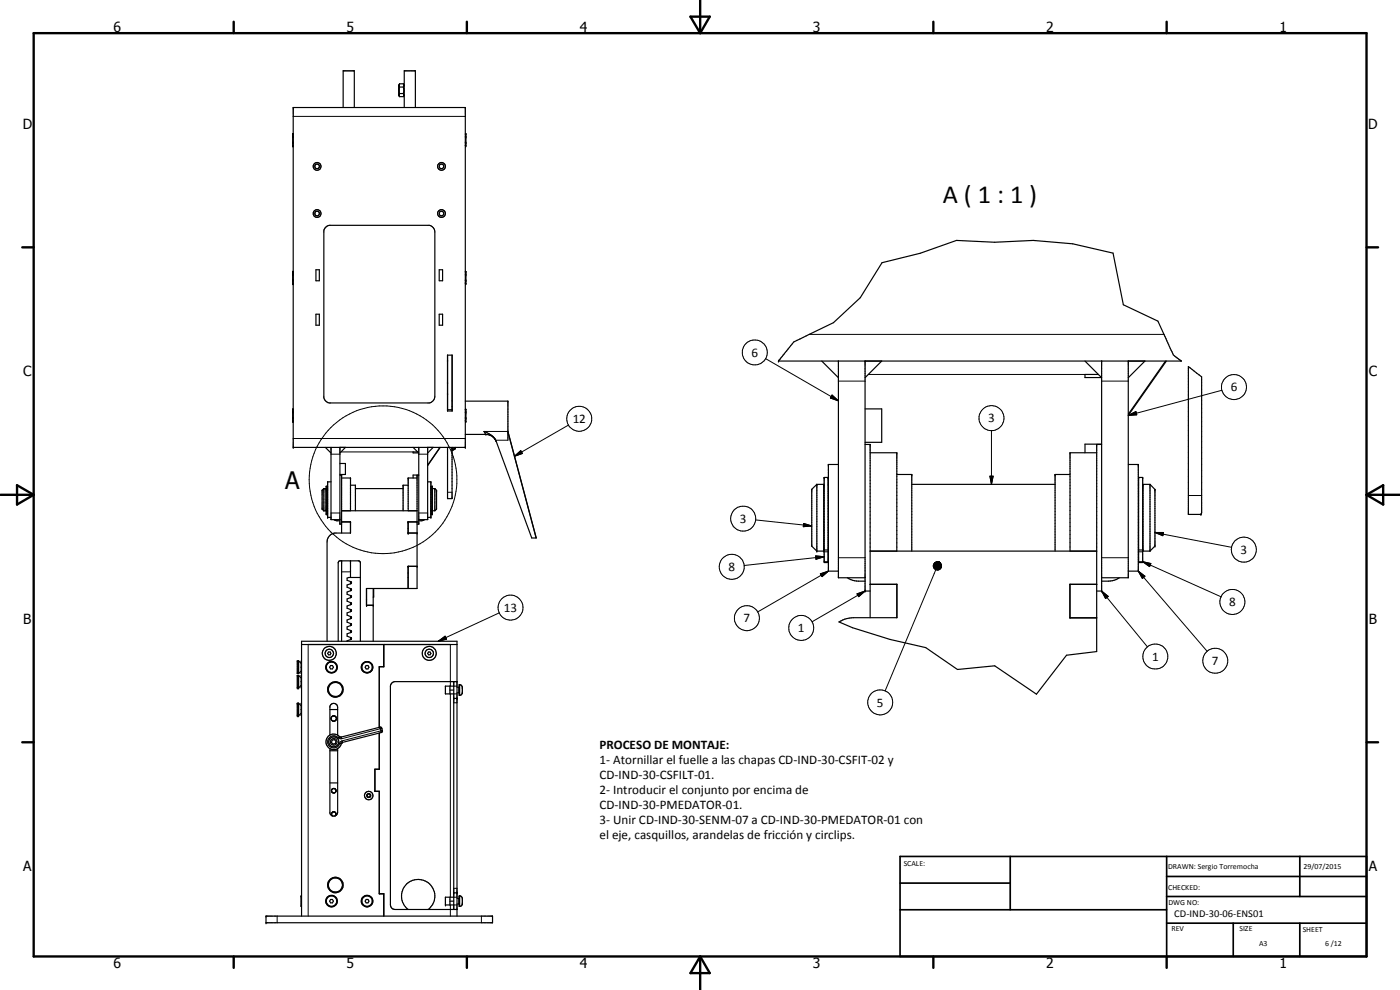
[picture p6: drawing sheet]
<svg xmlns="http://www.w3.org/2000/svg" width="420mm" height="297mm" viewBox="0 0 420 297" stroke-linecap="round" stroke-linejoin="round" font-family="sans-serif">
<g fill="none" stroke="#000" stroke-width=".35">
<path d="M88 32.3h51.6v101.9h-51.6zM103 32.3v-11h3.3v11M119.9 25.1l-.2 .5v3l.2 .4M119.9 26.1v2M119.9 25.1v1M119.9 28.1v.9M119.9 25.1h1.2M119.9 26.1h1.2M119.9 28.1h1.2M119.9 29h1.2M121.1 25.1l.1 .6-.1 .4M121.1 26.1l.1 1-.1 1"/>
<path d="M121.1 28.1l.1 .4-.1 .5M121.1 25.1l.2 .5M121.3 32.3v-11h3.4v11M121.3 28.6l-.2 .4M87.9 40.9h.1M87.9 41.2h.1M87.9 42.7h.1M87.9 43h.1M87.9 40.1v3.6M87.9 41.1h.1M87.9 40.9l.1 .1M87.9 40.1l.1 .2"/>
<path d="M88 43.6l-.1 .1M88 42.8l-.1 .1M139.6 40.3l.2-.2v3.6l-.2-.1M139.6 41.1h.1M139.6 42.7h.1M139.6 42.8l.1 .1M139.7 40.9v.2M139.7 42.7v.2M139.7 42.9l.1 .1M139.7 41.1l.1 .1M139.7 40.9l-.1 .1M139.8 42.7h-.1"/>
<path d="M139.8 40.9h-.1M97.6 68.3l1.2-.7h30.1a2.07 2.07 0 0 1 1.6 2v49.3a2.07 2.07 0 0 1-1.6 2h-30.1l-.6-.3-.8-.7-.2-.6v-50zM87.9 84h.1M87.9 84.3h.1M87.9 82.5h.1M87.9 82.2h.1M87.9 81.4v3.7M87.9 82.2l.1 .1M87.9 81.4l.1 .2M88 84l-.1 .1M88 84.9l-.1 .2M88 84.2h-.1"/>
<path d="M94.8 80.9h1v3.3h-1zM94.8 94.3h1v3.3h-1zM131.8 80.9h1v3.3h-1zM131.8 94.3h1v3.3h-1zM139.6 81.6l.2-.2v3.7l-.2-.2M139.6 84l.1 .1M139.6 84.2h.1M139.7 82.2v.3M139.7 84.1v.1M139.7 84.2l.1 .1M139.7 82.5h.1M139.7 82.2l-.1 .1"/>
<path d="M139.7 82.5h-.1M139.8 84l-.1 .1M139.8 82.2h-.1M134.3 106.6h1.4v16.7h-1.4zM135.7 106.6v16.7M238.2 102.6l11.9-5.8 8.1-7.5 6.5-10.5 11.5-2.8 10.9-3.9 11.4 .6 11.6-.6 11.8 1.1 12.1 2.7 3.1 15.5 10.4 5 3.2 7a7.1 7.1 0 0 0 2.8 4.2l1 .7h-120.9zM246.6 108.3l5 5M251.6 108.3v65.1h8M259.6 108.3v69h1.5M264.6 108.3l-5 5M325.6 108.3l5 5M329.6 112.4h-4v.9h4.9"/>
<path d="M330.6 108.3v69h-1.5M338.6 108.3v65.1h-8M343.6 108.3l-5 5M349.8 108.3l-11.2 16M350 108.3l-11.4 16.3M356.6 110l4 3.1v40.8l-.2 .4h-3.8zM87.9 122.8h.1M87.9 123.5h.1M87.9 123.9h.1M87.9 125.6h.1M87.9 125.3h.1M87.9 122.8v3.6"/>
<path d="M87.9 123.8h.1M87.9 123.6l.1 .1M87.9 122.8l.1 .1M88 126.2l-.1 .2M88 125.5l-.1 .1M88 125.3l-.1 .1M97.7 134.2l1.6 1.7M99.3 134.2v21.7h2.7M102 134.2v23.1h.5M102 139.1h1.7v3.3h-1.7M103.7 134.2l-1.7 1.7M124 134.2l1.7 1.7"/>
<path d="M125.3 135.6h-1.3v.3h1.6M125.7 134.2v23.1h-.5M128.3 134.2v21.7h-2.6M130 134.2l-1.7 1.7M132 134.2l-3.7 5.4M132.1 134.2l-3.8 5.5M134.3 134.2v15.4h1.4v-15.4M134.3 122.9h1.4M135.7 120.3h.1M135.7 121.9h.1M136.1 134.8h.1M136.6 134.3h.1"/>
<path d="M136.7 134.2l-1 1.1M139.6 130.3h6.5l1.5 .6 .9 .8 11.1 29.7h1.3M139.6 120.4h12.8v11.7M139.6 125.3l.1 .1M139.6 125.5l.1 .1M139.7 122.8h.1M139.7 122.8l.1 3.6-.2-.2M139.7 123.6v.2M139.7 125.4v.2M139.7 125.6h.1M139.7 123.8l.1 .1M139.7 122.8l-.1 .1"/>
<path d="M139.7 123.6l-.1 .1M139.7 123.8h-.1M139.8 123.5l-.1 .1M139.8 125.3l-.1 .1M145.2 129.5a6 6 0 0 1 3.4 2.3M148.5 131.7l.1 .1M148.7 132h.1M148.7 132.1l.1 .1M152.4 129.6l8.5 31.8M152.4 129.4l8.5 32M251.6 139.4h-3v32h3M259.6 133.3h1.5v52"/>
<path d="M259.6 122.7h5v10h-5M261.1 135.8h8v29.6M329.1 135.8h-8v29.6M330.6 133.3h-1.5v62.2l-9 1.1-9 11.7-12.6-8.5-11.2 1.1-9.5-6.6-10.7-2.4-11.2-3.6-4.1-1.7 1.8-.8 1.9-.4 13.7-.1v-10h-8.1M330.6 133.3h-5v2.5M338.6 139.4h3v32h-3M97.2 146.6l-.5 .5v5.7l.5 .5M97.2 146.6h.7v6.7h-.7M97.2 146.6v6.7M97.9 153.1h.1M97.9 146.7h.1M97.9 145.9h.4v8.5h-.4z"/>
<path d="M97.9 153.2h.4M98.3 153.2h.1M98.3 146.6h.1M99.3 144.6h-1v10.6h1M100.2 155.9l.8 .4h1M102 142.6h.5v17.3M102.5 156.6h2.7v3.3h-4.8a2.72 2.72 0 0 0-2.2 2.7v29.8M102.5 153.2h22.7M102.5 143.4h2.7v9.8M105.2 145.6h1.5v7.6M106.7 146.6h14.3M122.5 158.6h.1"/>
<path d="M122.5 156.6v3.3M122.5 145.6h-1.5v7.6M125.2 142.6v34h-15.2v5h2M125.2 156.6h-2.7v3.3h2.7M125.2 143.4h-2.7v9.8M125.7 142.5h-1.7v.9M127.4 155.9l-.8 .4h-.9M128.3 144.6h1v10.6h-1M129.3 153.2h.1M129.3 146.6h.1M129.4 153.2h.3M129.4 145.9h.3v8.5h-.3"/>
<path d="M129.7 153.1h.1M129.7 146.7h.1M130.5 146.6v6.6M130.5 146.6h-.7v6.6h.7M130.5 146.6l.5 .5v5.7l-.5 .4M245.1 145.3h2.1v20.1h-2.1M245.1 145.3v20.1M245.1 145.3l-1.5 1.5v17.1l1.5 1.5M247.2 145.8h.1M247.3 143.3h1.2v25.5h-1.2zM248.5 145.3h.1M269.1 142.4h4.5v23"/>
<path d="M273.6 145.3h43M321.1 142.4h-4.5v23M341.6 145.3h.1M341.7 143.3h1.2v25.5h-1.2zM342.9 145.8h.1M345.1 145.3h-2.1v20.1h2.1M345.1 145.3l1.5 1.6v16.9l-1.5 1.6M345.1 145.3v20.1M102.5 168.3v24.1M105.2 168.3v5M105.2 174.5v.7M105.2 176.6v.6"/>
<path d="M105.2 178.7v.7M108.2 173.3l-4 .1v.7l1.3 .6-.2 .4-1.1 .4v.7l1.3 .6-.1 .4-1.2 .4v.7l1.3 .6-.1 .3-1.2 .5v.7l1.3 .6-.1 .4-1.2 .4v.7l1.3 .5-.1 .4-1.2 .5v.7l1.3 .6-.1 .3-1.2 .5v.7l1.3 .5-.1 .4-1.2 .5v.7l1.3 .6-.1 .3-1.2 .5v.7l1.2 .4 .1 .4-1.3 .7M110 179.9h.1M112 176.6v15.8M112.1 176.6l-.1 2.6M122.5 173.3h.1M122.5 171.9h.1M122.5 169.9v6.7M125.2 169.9h-2.7v6.7M247.2 164.8h.1M247.3 165h1.2M248.5 165.4h.1"/>
<path d="M254.3 173.4l2.1 .8 3.2 .2M261.1 165.4h68M261.1 175.3h8M269.1 175.3v10M321.1 175.3h8M329.1 175.3h-8v10.1h8M335.9 173.4l-2.1 .8-3.2 .2M341.6 165.4h.1M341.7 165h1.2M342.9 164.8h.1M89.6 198.3h-.4v3.8h.4M89.6 198.3v3.8"/>
<path d="M89.6 198.3l.8 .8M90.5 193.4h46.6M90.5 198.5l-.1-.1v3.7l.1-.2M98.6 195.6h.5l.2 .4-.2 .5h-.5l-.3-.5zM99.2 199.7h.6l.3 .5-.3 .5h-.6l-.3-.5zM101.5 192.4v-23.7l.5-.4h5.6l.6 .4v23.7M105.2 180.8v.6M105.2 182.9v.7M105.2 185v.6M105.2 187.1v.6M105.2 189.1v.7M105.2 191.3v.6"/>
<path d="M109.9 199.7h.5l.3 .5-.3 .5h-.5l-.3-.5zM115.1 193.4v6.6h-1.3v18.2M115.2 193.4v6.7h-1.4M128.6 195.6h.5l.2 .4-.2 .5h-.5l-.3-.5zM321.1 185.3h8M89.6 202.6h-.4v3.8h.4M89.6 211h-.4v3.8h.4M89.6 202.6v3.8M89.6 211v3.8M89.6 211l.8 .8M89.6 202.6l.8 .8M90.4 204.5h.1"/>
<path d="M90.4 200.2h.1M90.4 212.9h.1M90.4 201.3l-.8 .8M90.4 214l-.8 .8M90.4 205.7l-.8 .7M90.5 202.8l-.1-.1v3.7l.1-.2M90.5 211.2l-.1-.2v3.7l.1-.2M99 212.9h2.3M99.5 216l.3 .3M99.6 215.1l-.2 .8M99.6 215a.82 .82 0 0 0-.2 .9 .82 .82 0 0 0 .7 .5M99.8 214.9l-.2 .2"/>
<path d="M99.9 214.8l-.2 .1M100.1 214.8l.8 .4M100.4 214.8h-.5M100.5 216.3l-.2 .1M100.6 216.3h-.7M100.7 215l.2 .2M100.8 216l-.3 .3M100.9 215.2l-.1 .8M100.9 215.2v.8M100.9 216l-.3 .3M113.8 219.9v10.9h-1.3v6.6h1.3M135 205.9v2.3"/>
<path d="M135 207.1h1.2M136.2 204.5v68.4M136.2 209.5h.9M136.2 205.9h-2.5v2.3h2.5M137.1 204.5h-18.6a1.46 1.46 0 0 0-1.3 1.4v65.6a1.37 1.37 0 0 0 1.3 1.4h18.6M137.1 207.9h.7M137.8 205.4l.7 .3 .3 .5-.1 1.8-.2 .4-.5 .2zM137.8 206.2h-.7M98.5 220.9a2.53 2.53 0 0 1 3.6 .2l12.1-3 .4 .4 .2 .8-.4 .5-11.8 3a2.41 2.41 0 0 1-3.4 1.9 2.41 2.41 0 0 1-.7-3.8zM99 220.6v-8.6a1.18 1.18 0 0 1 1.3-1 1.18 1.18 0 0 1 1 1.2v8.4M99 224.6v19.4a1.18 1.18 0 0 0 1.3 .9 1.18 1.18 0 0 0 1-1.2v-19.1M99 234.9h2.3"/>
<path d="M99 225.3h2.3M99.7 222.1l.7-.2 .4 .5-.1 .7-.7 .2-.5-.5zM100.1 236.6a.69 .69 0 0 0-.6 .8 .69 .69 0 0 0 .8 .5M100.1 236.6h.2M100.1 236.6h-.2M100.3 236.6l.5 .5M100.3 236.6l.5 .4-.1 .6M100.7 237.7l-.4 .2M100.8 237.2l-.2 .6-.3 .1M110.3 238.5l.3-.3 .5 .3v.4l-.5 .3-.3-.3zM112.6 230.8v6.6h1.2v30.8h1.3v6.7M99.5 244.5l.2 .3"/>
<path d="M99.5 244.5l.3 .3M99.6 243.9l-.1 .6M99.9 243.6h.5M99.9 243.6l-.3 .3M100.4 243.6l.3 .3M100.4 243.6l.2 .2M100.7 243.9l.2 .4M100.7 243.9l.1 .4M100.8 244.3l-.3 .5M100.9 244.3l-.3 .5M79.8 274.9h68v2h-68zM90.5 274.9v-82.5h46.6v82.5"/>
<path d="M90.5 268.8v3.1M99.2 269.9h.6l.3 .5-.3 .5h-.6l-.3-.5zM109.9 269.9h.5l.3 .5-.3 .5h-.5l-.3-.5zM113.8 268.1h1.4v6.8M122.5 272.9a5 5 0 0 1-.7-7.4 5 5 0 0 1 7.4 0 5 5 0 0 1-.7 7.4M135 269.2v2.3M135 270.4h1.2M136.2 267.9h.9M136.2 269.2h-2.5v2.3h2.5M137.1 271.2h.7M137.8 268.8l.7 .2 .3 .6-.1 1.8-.2 .3-.5 .2zM137.8 269.5h-.7"/>
<circle cx="95.2" cy="49.9" r="1.17"/>
<circle cx="95.2" cy="49.9" r=".69"/>
<circle cx="132.5" cy="49.9" r=".7"/>
<circle cx="132.5" cy="49.9" r="1.17"/>
<circle cx="95.2" cy="64.1" r="1.17"/>
<circle cx="95.2" cy="64" r=".69"/>
<circle cx="132.5" cy="64" r="1.17"/>
<circle cx="132.5" cy="64.1" r=".7"/>
<circle cx="98.8" cy="196" r="1.26"/>
<circle cx="98.8" cy="196" r="2.1"/>
<circle cx="128.8" cy="196" r="1.26"/>
<circle cx="128.8" cy="196" r="2.1"/>
<circle cx="99.5" cy="200.2" r="1.57"/>
<circle cx="99.5" cy="200.2" r="1.74"/>
<circle cx="100.7" cy="206.9" r="2.12"/>
<circle cx="100.7" cy="206.9" r="2.35"/>
<circle cx="110.2" cy="200.2" r="1.57"/>
<circle cx="110.2" cy="200.2" r="1.74"/>
<circle cx="100.2" cy="222.6" r="1.49"/>
<circle cx="110.7" cy="238.7" r="1.26"/>
<circle cx="99.5" cy="270.4" r="1.57"/>
<circle cx="99.5" cy="270.4" r="1.74"/>
<circle cx="100.7" cy="265.5" r="2.33"/>
<circle cx="100.7" cy="265.5" r="2.12"/>
<circle cx="110.2" cy="270.4" r="1.75"/>
<circle cx="110.2" cy="270.4" r="1.57"/>
</g>
<g fill="#000">
<circle cx="87.9" cy="43.7" r=".18"/>
<circle cx="87.9" cy="40.1" r=".18"/>
<circle cx="139.7" cy="43.7" r=".18"/>
<circle cx="139.7" cy="40.1" r=".18"/>
<circle cx="139.8" cy="42.7" r=".18"/>
<circle cx="139.8" cy="43.7" r=".18"/>
<circle cx="139.8" cy="41.2" r=".18"/>
<circle cx="139.8" cy="40.1" r=".18"/>
<circle cx="139.8" cy="43" r=".18"/>
<circle cx="139.8" cy="40.9" r=".18"/>
<circle cx="87.9" cy="81.4" r=".18"/>
<circle cx="87.9" cy="85.1" r=".18"/>
<circle cx="139.7" cy="81.4" r=".18"/>
<circle cx="139.7" cy="85.1" r=".18"/>
<circle cx="139.8" cy="82.5" r=".18"/>
<circle cx="139.8" cy="84.3" r=".18"/>
<circle cx="139.8" cy="84" r=".18"/>
<circle cx="139.8" cy="85.1" r=".18"/>
<circle cx="139.8" cy="81.4" r=".18"/>
<circle cx="139.8" cy="82.2" r=".18"/>
<circle cx="134.3" cy="114.8" r=".18"/>
<circle cx="134.3" cy="108.1" r=".18"/>
<circle cx="134.3" cy="118.2" r=".18"/>
<circle cx="233.6" cy="108.3" r=".18"/>
<circle cx="87.9" cy="126.4" r=".18"/>
<circle cx="87.9" cy="122.8" r=".18"/>
<circle cx="88" cy="134.2" r=".18"/>
<circle cx="135.7" cy="134.3" r=".18"/>
<circle cx="136.1" cy="134.8" r=".18"/>
<circle cx="136.4" cy="134.5" r=".18"/>
<circle cx="136.5" cy="134.4" r=".18"/>
<circle cx="136.6" cy="134.4" r=".18"/>
<circle cx="136.6" cy="134.3" r=".18"/>
<circle cx="139.6" cy="134.2" r=".18"/>
<circle cx="139.7" cy="122.8" r=".18"/>
<circle cx="139.7" cy="126.4" r=".18"/>
<circle cx="139.8" cy="125.3" r=".18"/>
<circle cx="139.8" cy="126.4" r=".18"/>
<circle cx="139.8" cy="123.9" r=".18"/>
<circle cx="139.8" cy="123.5" r=".18"/>
<circle cx="139.8" cy="122.8" r=".18"/>
<circle cx="139.8" cy="125.6" r=".18"/>
<circle cx="148.8" cy="132.2" r=".18"/>
<circle cx="248.6" cy="139.4" r=".18"/>
<circle cx="341.6" cy="139.4" r=".18"/>
<circle cx="97.2" cy="146.6" r=".18"/>
<circle cx="97.9" cy="146.6" r=".18"/>
<circle cx="98.3" cy="155.2" r=".18"/>
<circle cx="102.5" cy="156.6" r=".18"/>
<circle cx="105.2" cy="156.6" r=".18"/>
<circle cx="105.2" cy="143.4" r=".18"/>
<circle cx="122.5" cy="159.9" r=".18"/>
<circle cx="122.5" cy="143.4" r=".18"/>
<circle cx="122.5" cy="156.6" r=".18"/>
<circle cx="125.2" cy="159.9" r=".18"/>
<circle cx="125.2" cy="156.6" r=".18"/>
<circle cx="129.3" cy="155.2" r=".18"/>
<circle cx="129.8" cy="146.6" r=".18"/>
<circle cx="130.5" cy="146.6" r=".18"/>
<circle cx="131" cy="147.1" r=".18"/>
<circle cx="245.1" cy="145.3" r=".18"/>
<circle cx="247.2" cy="145.3" r=".18"/>
<circle cx="247.3" cy="143.3" r=".18"/>
<circle cx="248.5" cy="143.3" r=".18"/>
<circle cx="273.6" cy="142.4" r=".18"/>
<circle cx="316.6" cy="142.4" r=".18"/>
<circle cx="341.7" cy="143.3" r=".18"/>
<circle cx="342.9" cy="143.3" r=".18"/>
<circle cx="346.6" cy="146.9" r=".18"/>
<circle cx="360.4" cy="154.3" r=".18"/>
<circle cx="102.5" cy="168.3" r=".18"/>
<circle cx="105.2" cy="168.3" r=".18"/>
<circle cx="122.5" cy="169.9" r=".18"/>
<circle cx="125.2" cy="169.9" r=".18"/>
<circle cx="245.1" cy="165.4" r=".18"/>
<circle cx="247.2" cy="165.4" r=".18"/>
<circle cx="259.6" cy="177.3" r=".18"/>
<circle cx="330.6" cy="177.3" r=".18"/>
<circle cx="346.6" cy="163.8" r=".18"/>
<circle cx="110" cy="181.6" r=".18"/>
<circle cx="112" cy="181.6" r=".18"/>
<circle cx="89.2" cy="211" r=".18"/>
<circle cx="89.2" cy="206.4" r=".18"/>
<circle cx="89.2" cy="214.8" r=".18"/>
<circle cx="89.6" cy="211" r=".18"/>
<circle cx="89.6" cy="206.4" r=".18"/>
<circle cx="89.6" cy="214.8" r=".18"/>
<circle cx="136.2" cy="209.5" r=".18"/>
<circle cx="137.1" cy="209.5" r=".18"/>
<circle cx="138.8" cy="206.2" r=".18"/>
<circle cx="138.8" cy="207.8" r=".18"/>
<circle cx="79.8" cy="276.9" r=".18"/>
<circle cx="79.8" cy="274.9" r=".18"/>
<circle cx="90.4" cy="268.8" r=".18"/>
<circle cx="133.7" cy="271.5" r=".18"/>
<circle cx="136.2" cy="267.9" r=".18"/>
<circle cx="137.1" cy="267.9" r=".18"/>
<circle cx="137.8" cy="268.8" r=".18"/>
<circle cx="137.8" cy="269.5" r=".18"/>
<circle cx="138.8" cy="271.1" r=".18"/>
</g>
<g fill="none" stroke="#000" stroke-width=".3">
<path d="M88 34.9h51.6M229.8 107.6l21.8 12.7M242.9 100.3h106.4M249.7 118.5l1.9 1.8-2.4-.9zM251.6 114.3h8M260.6 112.4h65M330.6 114.3h8M366.7 117.1l-28.1 7.5M88 131.6h51.6M99.3 136.3h2.7M102.3 135.6h21.7M125.7 136.3h2.6"/>
<path d="M145.8 130.3h.1M148.7 132.1h3.7M152.4 129.5h-7.2l.6 .8M154.4 136.9l1.9-1.7 .5 .9zM170.6 127.6l-16.2 9.3M297.5 129.2v16.1M338.6 124.6l2.3-1.1 .3 1zM97.9 153.3h.4M97.9 154.3h.4M99.3 153.9h2.7M125.7 153.9h2.6M129.4 153.3h.3"/>
<path d="M129.4 154.3h.3M134.3 147.7h1.4M226.8 156l16.8 1.8M241.2 157.1l2.4 .7-2.5 .2zM297.1 142.9h1l-.6 2.4zM346.6 159.8h2.6l-.2 .9zM346.6 159.8l23 4.4M356.6 148.7h4M102.5 171.6h2.7M244.8 166.8l2.5 .2-2.4 .8zM246.2 172.2l2.4-.8-1.9 1.6zM247.3 165.6h1.2"/>
<path d="M247.3 168.5h1.2M247.3 167l-24 2.7M248.6 171.4l-21.2 12.2M251.6 167.3h8M257.2 178.2l2.4-.9-1.9 1.7zM259.6 177.3l-15.9 9.3M280.1 169.8l1.7-1.1-1.7 1.4zM280.1 169.5l1.7-.8-1.7 1.1zM280.1 170.1l1.7-1.4-1.6 1.6zM280.2 169.3l1.6-.6-1.7 .8zM280.4 169l1.4-.3-1.6 .6zM280.5 168.8l1.3-.1z"/>
<path d="M280.5 168.8l1.3-.1-1.4 .3zM280.7 168.7h1.1zM280.8 171l-15.2 36.3M281 168.6l.8 .1zM281.3 168.6l.5 .1zM281.7 168.7v2.4M281.8 168.7l-1.5 1.9-.1-.3zM281.8 168.7l-1.3 2-.2-.1zM281.8 168.7l-1.1 2.2-.2-.2zM281.8 168.7l-.8 2.3-.3-.1zM281.8 168.7l-.5 2.4-.3-.1zM281.8 168.7l-.3 2.4h-.2z"/>
<path d="M281.8 168.7v2.3l-.3 .1zM281.8 168.7l.2 2.2-.2 .1zM281.8 168.7l.4 2-.2 .2zM281.8 168.7l.6 1.8-.2 .2zM281.8 168.7l.7 1.5-.1 .3zM281.8 168.7l.7 1.5zM281.8 168.7l.8 1.3zM281.8 168.7l.8 1zM281.8 168.7l.7 .7zM281.8 168.7l.6 .5zM281.8 168.7l.5 .3zM281.8 168.7l.3 .1z"/>
<path d="M281.9 168.7v2.3M330.6 177.3l2 1.6-.8 .7zM330.6 167.3h8M330.6 177.3l13.8 16.8M341.6 171.4l2 1.5-.8 .7zM341.6 171.4l20.7 24M341.7 165.6h1.2M341.7 168.5h1.2M342.9 168.5l2.5 .6-.4 .9zM342.9 168.5l23.6 10.6M92.5 193.4v81.5M131.5 192.4l2.1-1.5 .4 .9z"/>
<path d="M135.2 193.4v12.5M149.8 183.9l-18.3 8.5M114 218.2h.1M114 218.2l.1 .5M114.1 218.7l.2 .6M114.1 218.7l-11.6 3M114.3 219.3l.1 .5M114.3 219.3l-11.7 3M114.4 219.8h.1M114.6 218.5h.1M114.6 218.5l-.5 .2M114.8 219.2h.1"/>
<path d="M114.8 219.2l-.5 .1M135.2 208.2v61M136.2 210.9h.9M136.2 208.2h.9M136.2 205.9h.9M137.7 206.2v1.7M138 205.4v3.2M101.5 221.4l1 .3M101.5 221.4a1.83 1.83 0 0 0-2.8 .1 1.83 1.83 0 0 0 .7 2.7 1.83 1.83 0 0 0 2.5-1.2M101.9 221h.1M101.9 221l-.4 .4M101.9 223l.5 .1"/>
<path d="M102.4 221.1l.1 .6M102.6 222.3l-.7 .7M102.6 222.3l.2 .5M102.8 222.8h.1M83.2 274.9v2M135.2 271.5v3.4M136.2 271.5h.9M136.2 269.2h.9M136.2 266.5h.9M137.7 269.5v1.7M138 268.8h.1M138 268.8v3.1"/>
<path d="M144.5 274.9v2"/>
<circle cx="226.5" cy="105.7" r="3.7"/>
<circle cx="370.3" cy="116.1" r="3.8"/>
<circle cx="173.8" cy="125.7" r="3.8"/>
<circle cx="297.6" cy="125.5" r="3.8"/>
<circle cx="115" cy="143.9" r="22.2"/>
<circle cx="223" cy="155.6" r="3.8"/>
<circle cx="219.6" cy="170.1" r="3.8"/>
<circle cx="373.3" cy="164.9" r="3.8"/>
<circle cx="153.2" cy="182.3" r="3.7"/>
<circle cx="224.2" cy="185.5" r="3.7"/>
<circle cx="240.5" cy="188.4" r="3.7"/>
<circle cx="346.7" cy="197" r="3.8"/>
<circle cx="364.7" cy="198.3" r="3.8"/>
<circle cx="369.9" cy="180.6" r="3.8"/>
<circle cx="264.2" cy="210.7" r="3.7"/>
<circle cx="100.2" cy="222.6" r="1.02"/>
<circle cx="110.7" cy="238.7" r=".64"/>
</g>
<g fill="none" stroke="#000" stroke-width=".71">
<path d="M10.1 9.9h400v277.1h-400zM70.1 6.5v3.4M140.1 6.5v3.4M207.2 5h5.8l-2.9 4.9zM210.1 0v9.9M280.1 6.5v3.4M350.1 6.5v3.4M6.7 74.2h3.4M410.1 74.2h3.5M.1 148.5h10M5.1 145.6l5 2.9-5 2.9zM410.1 148.5h10"/>
<path d="M410.1 148.5l5-2.9v5.8zM6.7 222.7h3.4M410.1 222.7h3.5M70.1 287v3.4M140.1 287v3.4M210.1 287v10M210.1 287l2.9 5h-5.8zM280.1 287v3.4M350.1 287v3.4"/>
</g>
<path d="M270.1 257h140v30h-140zM303.2 257v16M350.1 257v30M390.1 257v12M270.1 265h33.1M270.1 273h80M350.1 277h60M350.1 269h60M350.1 263h60M370.1 277v10M390.1 277v10" fill="none" stroke="#000" stroke-width=".51"/>
<g fill="#000">
<path d="M249.7 118.5l1.9 1.8-2.4-.9zM154.4 136.9l1.9-1.7 .5 .9zM338.6 124.6l2.3-1.1 .3 1zM241.2 157.1l2.4 .7-2.5 .2zM297.1 142.9h1l-.6 2.4zM346.6 159.8h2.6l-.2 .9zM244.8 166.8l2.5 .2-2.4 .8zM246.2 172.2l2.4-.8-1.9 1.6zM257.2 178.2l2.4-.9-1.9 1.7zM281.3 168.6l.5 .1zM281 168.6l.8 .1zM280.7 168.7h1.1z"/>
<path d="M280.5 168.8l1.3-.1zM280.5 168.8l1.3-.1-1.4 .3zM280.4 169l1.4-.3-1.6 .6zM280.2 169.3l1.6-.6-1.7 .8zM280.1 169.5l1.7-.8-1.7 1.1zM280.1 169.8l1.7-1.1-1.7 1.4zM280.1 170.1l1.7-1.4-1.6 1.6zM281.8 168.7l-1.5 1.9-.1-.3zM281.8 168.7l-1.3 2-.2-.1zM281.8 168.7l-1.1 2.2-.2-.2zM281.8 168.7l-.8 2.3-.3-.1zM281.8 168.7l-.5 2.4-.3-.1z"/>
<path d="M281.8 168.7l-.3 2.4h-.2zM281.8 168.7l.6 1.8-.2 .2zM281.8 168.7l.7 1.5-.1 .3zM281.8 168.7l.7 1.5zM281.8 168.7l.8 1.3zM281.8 168.7l.8 1zM281.8 168.7l.7 .7zM281.8 168.7l.6 .5zM281.8 168.7l.5 .3zM281.8 168.7l.3 .1zM330.6 177.3l2 1.6-.8 .7zM341.6 171.4l2 1.5-.8 .7z"/>
<path d="M342.9 168.5l2.5 .6-.4 .9zM131.5 192.4l2.1-1.5 .4 .9z"/>
</g>
<path d="M282 168.7v2.2" fill="none" stroke="#000" stroke-width=".42"/>
<text font-size="7.9" x="282.9" y="61">A ( 1 : 1 )</text>
<text font-size="7.2" x="85.6" y="146.6">A</text>
<g font-size="4.2">
<text x="34" y="9.6">6</text>
<text x="104" y="9.6">5</text>
<text x="174" y="9.6">4</text>
<text x="244" y="9.6">3</text>
<text x="314" y="9.6">2</text>
<text x="384" y="9.6">1</text>
<text x="6.8" y="38.7">D</text>
<text x="410.6" y="38.7">D</text>
<text x="7" y="112.9">C</text>
<text x="410.8" y="112.9">C</text>
<text x="7" y="187.1">B</text>
<text x="410.8" y="187.1">B</text>
<text x="7" y="261.4">A</text>
<text x="410.8" y="261.4">A</text>
<text x="34" y="290.4">6</text>
<text x="104" y="290.4">5</text>
<text x="174" y="290.4">4</text>
<text x="244" y="290.4">3</text>
<text x="314" y="290.4">2</text>
<text x="384" y="290.4">1</text>
</g>
<g font-size="3.9">
<text x="225.5" y="107">6</text>
<text x="369.3" y="117.4">6</text>
<text x="171.9" y="127">12</text>
<text x="296.5" y="126.7">3</text>
<text x="222.1" y="156.9">3</text>
<text x="372.3" y="166.2">3</text>
<text x="218.6" y="171.3">8</text>
<text x="151.2" y="183.6">13</text>
<text x="368.9" y="181.9">8</text>
<text x="223.1" y="186.7">7</text>
<text x="239.5" y="189.7">1</text>
<text x="345.8" y="198.2">1</text>
<text x="363.7" y="199.5">7</text>
<text x="263.2" y="212">5</text>
<text x="179.9" y="224.7">PROCESO DE MONTAJE:</text>
<text x="179.9" y="229.2">1- Atornillar el fuelle a las chapas CD-IND-30-CSFIT-02 y</text>
<text x="179.9" y="233.7">CD-IND-30-CSFILT-01.</text>
<text x="179.9" y="238.2">2- Introducir el conjunto por encima de</text>
<text x="179.9" y="242.7">CD-IND-30-PMEDATOR-01.</text>
<text x="179.9" y="247.1">3- Unir CD-IND-30-SENM-07 a CD-IND-30-PMEDATOR-01 con</text>
<text x="179.9" y="251.6">el eje, casquillos, arandelas de fricción y circlips.</text>
</g>
<text font-size="3.1" x="352.4" y="275.2">CD-IND-30-06-ENS01</text>
<g font-size="2.4">
<text x="271.2" y="259.7">SCALE:</text>
<text x="350.6" y="260.8">DRAWN: Sergio Torremocha</text>
<text x="391.2" y="260.6">29/07/2015</text>
<text x="350.6" y="267">CHECKED:</text>
<text x="350.6" y="271.4">DWG NO:</text>
<text x="351.6" y="279.3">REV</text>
<text x="372" y="279.4">SIZE</text>
<text x="391" y="279.6">SHEET</text>
<text x="377.9" y="283.8">A3</text>
<text x="397.7" y="283.8">6 /12</text>
</g>
</svg>
